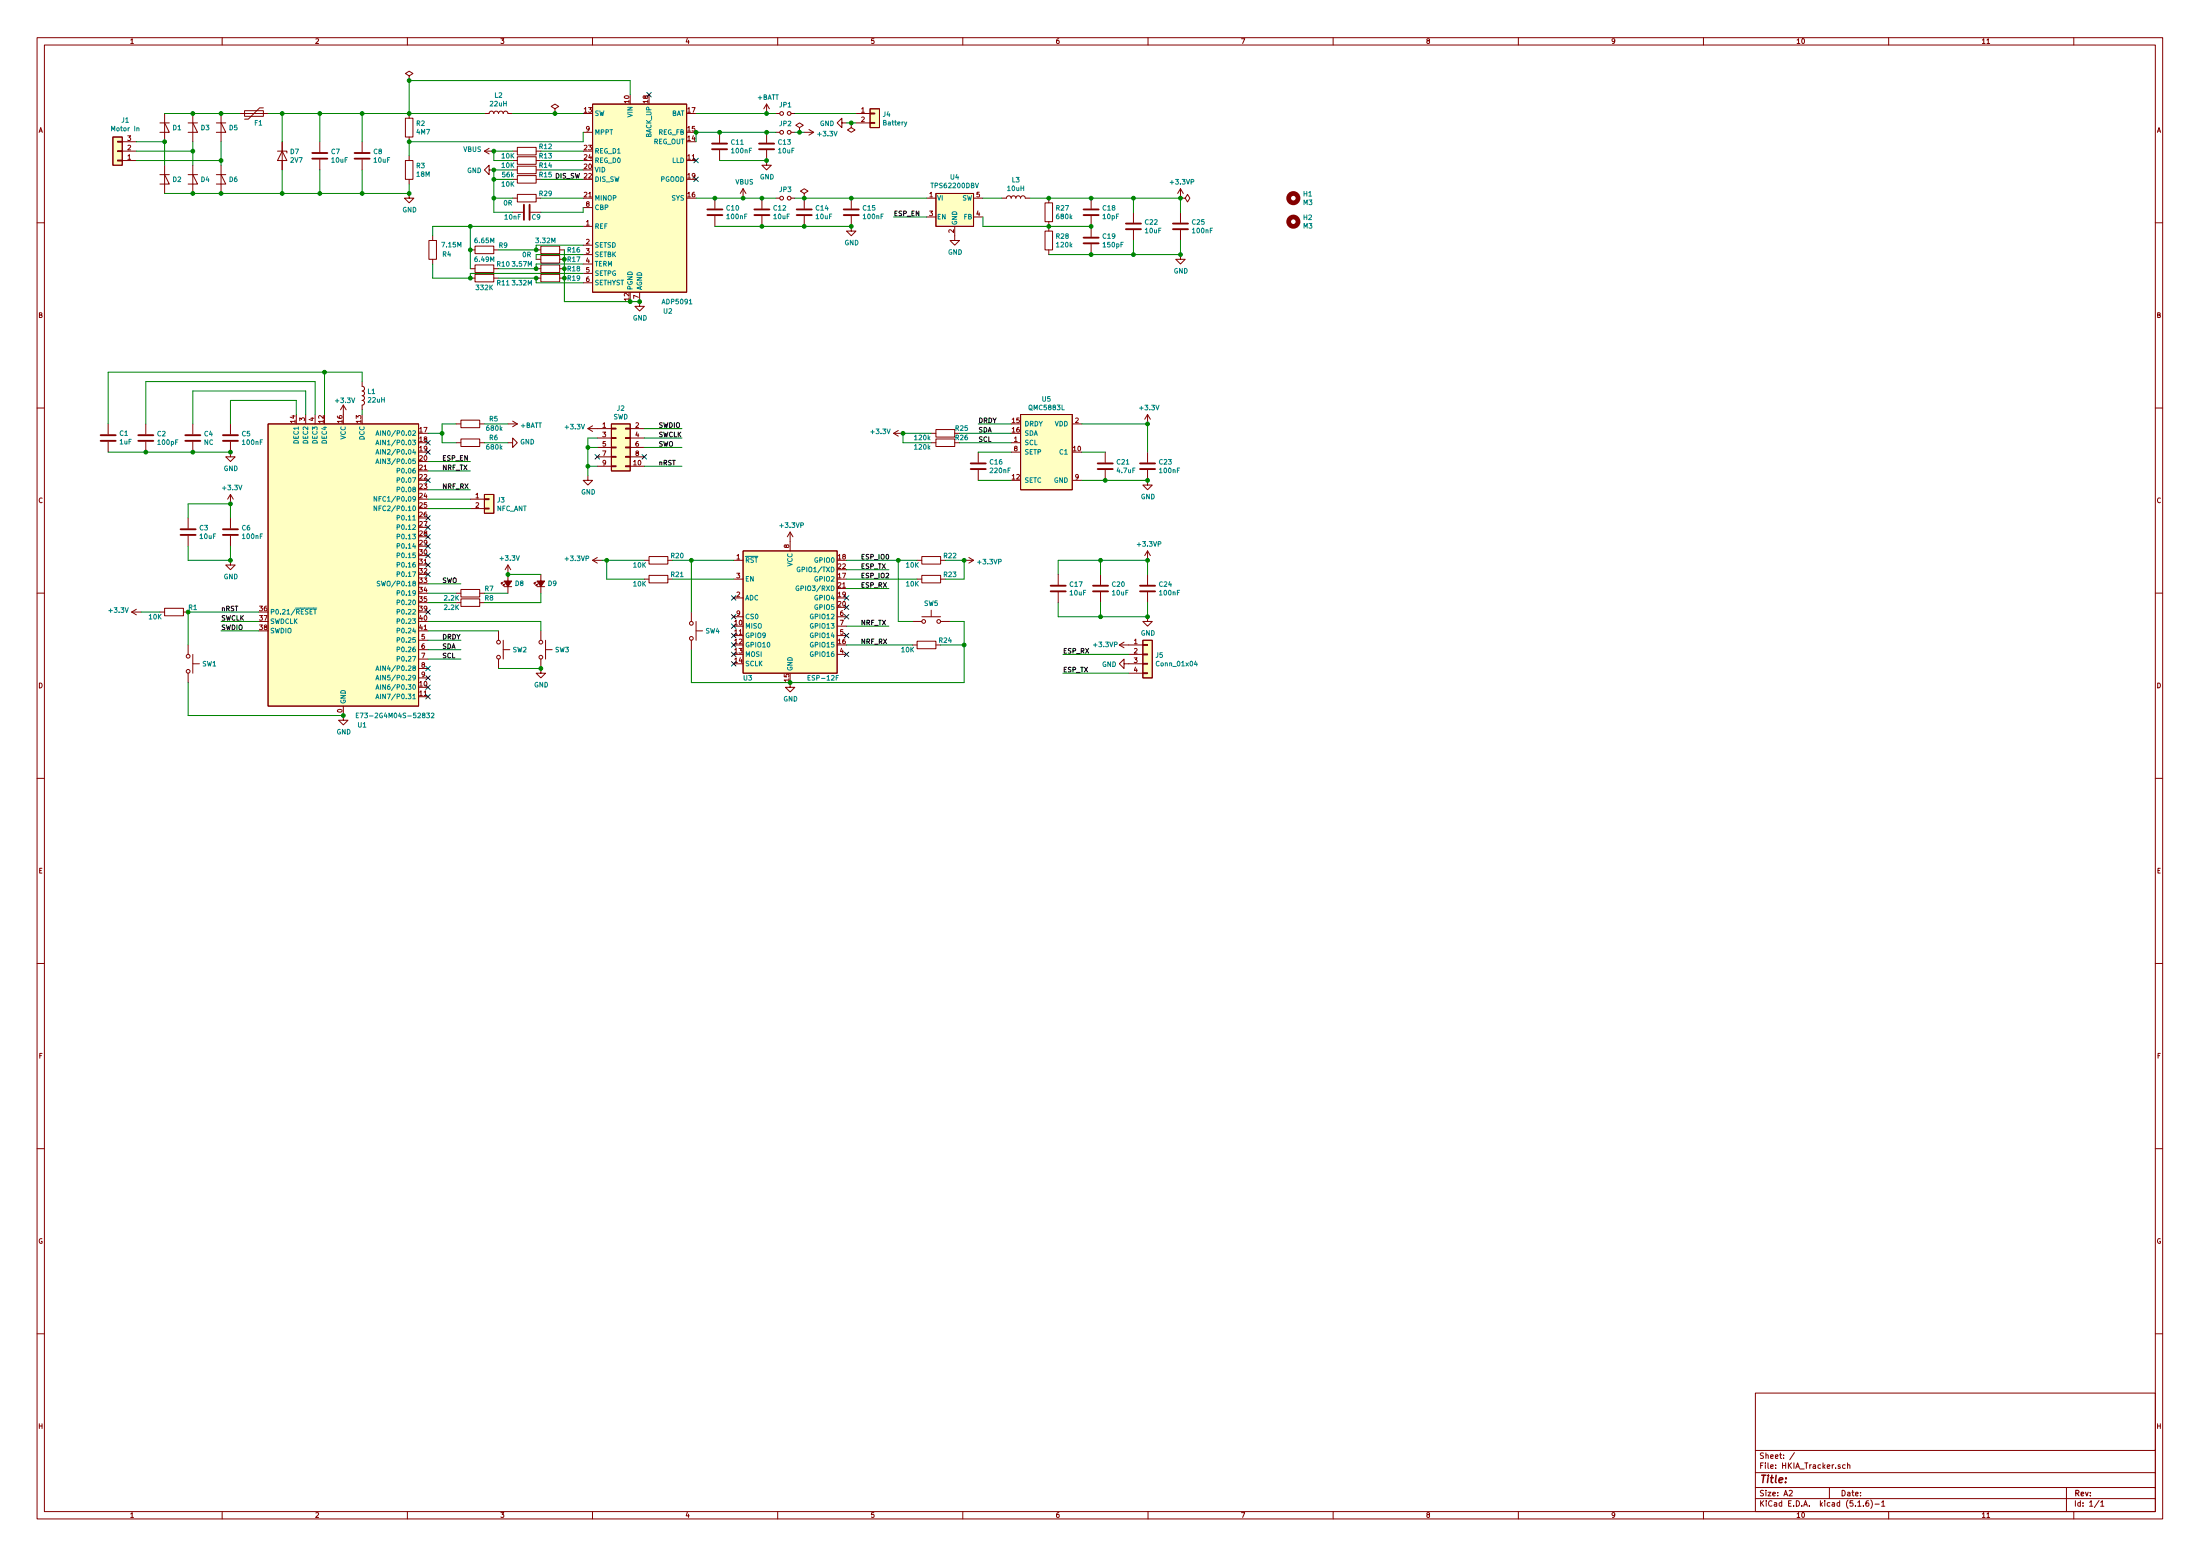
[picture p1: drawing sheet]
<svg xmlns="http://www.w3.org/2000/svg" width="594mm" height="420mm" viewBox="0 0 594 420" stroke-linecap="round" stroke-linejoin="round" font-family="sans-serif">
<g fill="none" stroke="#840000" stroke-width=".27">
<path d="M10 10.2h574v400h-574zM12 12.2h570v396h-570zM60 10.2v2M110 10.2v2M160 10.2v2M210 10.2v2M260 10.2v2M310 10.2v2M360 10.2v2M410 10.2v2M460 10.2v2M510 10.2v2"/>
<path d="M536.5 11.8h.8M560 10.2v2M30.5 37h2.5v7.6h-2.5zM31.7 38.1h1.3v.3h-1.3zM33 38.3h3.8M43.2 33.2h2.5M44.4 33.2l1.3 2.5h-2.5M44.4 30.6v7.7M50.8 33.2h2.5M52.1 33.2l1.2 2.5h-2.5M52.1 30.6v7.7M58.4 33.2h2.6"/>
<path d="M59.7 33.2l1.3 2.5h-2.6M59.7 30.6v7.7M64.8 30.6h7.6M66 29.9h5.1v1.5h-5.1zM71.1 29.1h-1l-3 3.1h-1.1M76.2 38.3v7.6M86.4 38.3v2.8M97.8 38.3v2.8M109.5 31.9h2v5.1h-2zM110.5 20.5l1-.6-1-.7-1 .7 1 .6v1.3M110.5 21.8h.1M110.5 30.6v1.3"/>
<path d="M110.5 37v1.3M130.8 30.6h1.3l.2-.4 .3-.2 .6 .2 .1 .4 .2-.4 .4-.2 .5 .2 .2 .4 .2-.4 .4-.2 .5 .2 .2 .4 .2-.4 .3-.2 .6 .2 .2 .4h1.2M139.7 39.8h5.1v2h-5.1zM149.9 29.4l1-.7-1-.6-1.1 .6 1.1 .7v1.2M149.9 30.6h.1M157.5 35.7h2.5M160 28.1h25.4v50.8h-25.4zM194.3 35.7v2.8M207 28.1v2.5M207 35.7v2.8M207 28.1l-.8 1.3M207 28.1l.8 1.3"/>
<path d="M209.5 30.6h1.1M209.5 35.7h1.1M213.6 30.6h1M213.6 35.7h1M215.9 34.5l1-.7-1-.6-1 .6 1 .7v1.2M215.9 35.7h.1M217.2 35.7h2.5M218.4 35l1.3 .7M219.7 35.7l-1.3 .8M227.3 33.2v-1.3l-1.2 1.3 1.2 1.3v-1.3h1.3M229.9 33.2v1.3l1 .6-1 .6-1-.6 1-.6M229.9 33.2h.1"/>
<path d="M231.1 30.6h3.8M231.1 33.2h3.8M234.9 29.4h2.6v5.1h-2.6zM234.9 33.1h1.3v.2h-1.3zM234.9 30.5h1.3v.3h-1.3zM31.7 43.2h1.3v.3h-1.3zM31.7 40.7h1.3v.2h-1.3zM33 40.8h3.8M33 43.3h3.8M43.2 47.2h2.5M44.4 47.2l1.3 2.5h-2.5M44.4 44.6v7.6"/>
<path d="M50.8 47.2h2.5M52.1 47.2l1.2 2.5h-2.5M52.1 44.6v7.6M58.4 47.2h2.6M59.7 47.2l1.3 2.5h-2.6M59.7 44.6v7.6M74.9 40.8h2.6v.5M76.2 40.8l1.3 2.5h-2.6zM86.4 43.1v2.8M97.8 43.1v2.8M109.5 43.3h2v5.1h-2zM110.5 52.2v1.3h1.3l-1.3 1.3-1.3-1.3h1.3"/>
<path d="M110.5 42.1v1.2M110.5 48.4v1.3M130.8 40.8l1.3 .8M130.8 40.8h2.5M132.1 45.9v-1.3l-1.3 1.3 1.3 1.3v-1.3h1.2M132.1 40l-1.3 .8M138.4 53.5h1.3M138.4 40.8h1.3M138.4 43.3h1.3M138.4 45.9h1.3M138.4 48.4h1.3M138.4 57.3h2.8"/>
<path d="M139.7 52.5h5.1v2h-5.1zM139.7 42.3h5.1v2.1h-5.1zM139.7 44.9h5.1v2h-5.1zM139.7 47.4h5.1v2h-5.1zM143.3 57.3h2.7M144.8 53.5h1.2M144.8 40.8h1.2M144.8 43.3h1.2M144.8 45.9h1.2M144.8 48.4h1.2M157.5 56h2.5M193 53.5v2.8"/>
<path d="M193 58.3v2.8M194.3 40.6v2.7M200.7 51l-.8 1.2M200.7 51v2.5M200.7 51l.7 1.2M205.7 53.5v2.8M205.7 58.3v2.8M207 40.6v4h1.3l-1.3 1.3-1.3-1.3h1.3M209.5 53.5h1.1M213.6 53.5h1M217.2 52.2l1-.6-1-.6-1 .6 1 .6v1.3M217.2 53.5h.1"/>
<path d="M217.2 53.5v2.8M217.2 58.3v2.8M229.9 58.3v4.1h1.2l-1.2 1.3-1.3-1.3h1.3M229.9 53.5v2.8M250.2 53.5h2.5M250.2 58.6h2.5M252.7 52.2h10.2v8.9h-10.2zM262.9 53.5h2.5M262.9 58.6h2.5M270.5 53.5h1.3l.2-.4 .3-.2 .6 .2 .1 .4 .2-.4 .4-.2 .5 .2 .2 .4 .2-.4 .4-.2 .5 .2 .2 .4 .2-.4 .3-.2 .6 .2 .2 .4h1.2M282.2 54.8h2v5.1h-2zM283.2 53.5v1.3"/>
<path d="M283.2 59.9v2.5M294.6 53.5v2.8M294.6 58.3v5.6M306.1 57.3v2.8M318.8 53.5h1.2l.7-1 .6 1-.6 1-.7-1M318.8 53.5h.1M318.8 51v2.5M318.8 57.3v2.8M318.8 51l-.8 1.2M318.8 51l.7 1.2M10 60.2h2M115.8 64.9h2.1v5.1h-2.1z"/>
<path d="M116.8 63.7v1.2M116.8 70v1.3M127 72.6h1.3M127 75.1h1.3M127 67.5h1.3M128.3 71.5h5v2.1h-5zM128.3 74.1h5v2h-5zM128.3 66.5h5v2h-5zM133.3 72.6h1.3M133.3 75.1h1.3M133.3 67.5h1.3M144.8 72.6h1.2"/>
<path d="M144.8 75.1h1.2M144.8 67.5h1.2M144.8 70h1.2M146 66.5h5.1v2h-5.1zM146 74.1h5.1v2h-5.1zM146 71.5h5.1v2.1h-5.1zM146 69h5.1v2h-5.1zM151.1 72.6h1.3M151.1 75.1h1.3M151.1 67.5h1.3M151.1 70h1.3M157.5 61.1h2.5"/>
<path d="M157.5 66.2h2.5M157.5 68.7h2.5M157.5 71.3h2.5M157.5 73.8h2.5M157.5 76.4h2.5M172.7 78.9v3.8h1.3l-1.3 1.3-1.3-1.3h1.3M257.8 61.1v3.8h1.3l-1.3 1.3-1.3-1.3h1.3M282.2 62.4h2v5.1h-2zM283.2 67.5v1.2M294.6 66v2.7M306.1 62.1v2.8M318.8 68.7v1.3h1.2l-1.2 1.3-1.3-1.3h1.3"/>
<path d="M318.8 62.1v2.8M582 60.2h2M10 110.2h2M29.2 114.5v2.8M29.2 119.3v2.8M39.4 114.5v2.8M39.4 119.3v2.8M52.1 114.5v2.8M52.1 119.3v2.8M62.2 119.3v4.1h1.3l-1.3 1.2-1.2-1.2h1.2M62.2 114.5v2.8M72.4 114.5h40.6v76.2h-40.6z"/>
<path d="M82.5 111.9v2.6M85.1 111.9v2.6M92.7 109.4l-.8 1.3M92.7 109.4v2.5M92.7 109.4l.8 1.3M97.8 103v1.3l.4 .2 .2 .3-.2 .6-.4 .2 .4 .2 .2 .3-.2 .6-.4 .1 .4 .2 .2 .4-.2 .5-.4 .2 .4 .2 .2 .4-.2 .5-.4 .2v1.3M123.2 119.5h1.3M123.2 114.5h1.3M124.5 113.5h5v2h-5zM124.5 118.5h5v2.1h-5zM129.5 119.5h1.3M129.5 114.5h1.3"/>
<path d="M137.2 119.5h1.2v-1.2l1.3 1.2-1.3 1.3v-1.3M137.2 114.5h2.5M138.4 113.7l1.3 .8M139.7 114.5l-1.3 .7M158.7 115.7h6.4M158.7 115.7l1.3 .8M160 115l-1.3 .7M161.3 118.3h3.8M165.1 114.5h5.1v12.7h-5.1zM165.1 118.2h1.3v.2h-1.3zM165.1 115.6h1.3v.3h-1.3zM168.9 118.2h1.3v.2h-1.3z"/>
<path d="M168.9 115.6h1.3v.3h-1.3zM170.2 115.7h3.8M170.2 118.3h3.8M241.3 117h2.5M241.3 117l1.3 .8M242.6 116.2l-1.3 .8M251.5 119.5h1.2M251.5 117h1.2M252.7 118.5h5.1v2.1h-5.1zM252.7 116h5.1v2h-5.1zM257.8 119.5h1.3M273 119.5h2.6"/>
<path d="M275.6 111.9h14v20.3h-14zM289.6 114.5h2.5M309.9 111.9v2.6M309.9 111.9l-.8 1.3M309.9 111.9l.7 1.3M582 110.2h2M50.8 139.9v2.8M62.2 133.5l-.7 1.3M62.2 133.5v2.6M62.2 139.9v2.8M62.2 133.5l.8 1.3M127 134.8h3.8"/>
<path d="M127 137.3h3.8M130.8 133.5h2.5v5.1h-2.5zM130.8 137.2h1.3v.3h-1.3zM130.8 134.7h1.3v.2h-1.3zM158.7 128.4v1.3h1.3l-1.3 1.3-1.2-1.3h1.2M161.3 125.9h3.8M161.3 120.8h3.8M161.3 123.4h3.8M165.1 125.8h1.3v.2h-1.3zM165.1 123.2h1.3v.3h-1.3zM165.1 120.7h1.3v.2h-1.3zM168.9 125.8h1.3v.2h-1.3z"/>
<path d="M168.9 123.2h1.3v.3h-1.3zM168.9 120.7h1.3v.2h-1.3zM170.2 125.9h3.8M170.2 120.8h3.8M170.2 123.4h3.8M264.2 122.1v2.8M264.2 126.9v2.8M273 122.1h2.6M289.6 129.7h2.5M298.4 122.1v2.8M298.4 126.9v2.8M309.9 126.9v4.1h1.2l-1.2 1.2-1.3-1.2h1.3"/>
<path d="M309.9 122.1v2.8M50.8 144.7v2.8M62.2 151.3v1.3h1.3l-1.3 1.2-1.2-1.2h1.2M62.2 144.7v2.8M124.5 159.2h5v2h-5zM135.9 157.1l-.5 .5v-.2v.2h.2M136.1 158.4h2.1M136.4 157.6l-.5 .6v-.3v.3h.2M137.2 152.6v7.6M137.2 152.6l-.8 1.2M137.2 152.6l.7 1.2M144.8 157.1l-.5 .5v-.2v.2h.2"/>
<path d="M145 158.4h2.1M145.3 157.6l-.5 .6v-.3v.3h.2M146 155.1v5.1M160 151.3h2.6M160 151.3l1.3 .8M161.3 150.5l-1.3 .8M174 151.3h1.3M174 156.4h1.3M175.3 150.3h5v2h-5zM175.3 155.4h5v2h-5zM180.3 151.3h1.3M180.3 156.4h1.3"/>
<path d="M198.1 151.3h2.6M198.1 156.4h2.6M200.7 148.8h25.4v33h-25.4zM213.4 143.7v5.1M213.4 143.7l-.8 1.2M213.4 143.7l.7 1.2M247.6 151.3h1.3M247.6 156.4h1.3M248.9 150.3h5.1v2h-5.1zM248.9 155.4h5.1v2h-5.1zM254 151.3h1.3M254 156.4h1.3"/>
<path d="M260.3 151.3h2.6M261.6 150.5l1.3 .8M262.9 151.3l-1.3 .8M285.7 155.1v2.8M285.7 159.9v2.8M297.2 155.1v2.8M297.2 159.9v2.8M309.9 148.8l-.8 1.2M309.9 148.8v2.5M309.9 155.1v2.8M309.9 159.9v2.8M309.9 148.8l.7 1.2"/>
<path d="M10 160.2h2M35.6 165.3h2.5M35.6 165.3l1.2 .7M36.8 164.5l-1.2 .8M43.2 165.3h1.2M44.4 164.3h5.1v2h-5.1zM49.5 165.3h1.3M50.8 174.2v2.5M52.1 176.7v5.1M52.1 179.2h1.7M113 172.9h2.6M113 175.4h2.6"/>
<path d="M113 178h2.6M123.2 162.7h1.3M123.2 160.2h1.3M124.5 161.7h5v2h-5zM129.5 162.7h1.3M129.5 160.2h1.3M134.6 170.3v2.6M134.6 178v2.5M135.9 175.4h1.8M135.9 172.9v5.1M146 178v3.8h1.3l-1.3 1.2-1.2-1.2h1.2M146 170.3v2.6"/>
<path d="M147.3 175.4h1.8M147.3 172.9v5.1M186.7 165.3v2.5M186.7 172.9v2.5M188 170.3h1.7M188 167.8v5.1M198.1 161.5h2.6M198.1 166.5h2.6M226.1 176.7h2.5M226.1 171.6h2.5M226.1 166.5h2.5M226.1 169.1h2.5"/>
<path d="M246.4 174.2h1.2M246.4 167.8h2.5M247.6 173.1h5.1v2.1h-5.1zM248.9 166.5h5.1M251.5 164.8v1.7M252.7 174.2h1.3M254 167.8h2.5M302.3 174.2h6.3M302.3 174.2l1.2 .7M303.5 179.2v-1.2l-1.2 1.2 1.2 1.3v-1.3h5.1M303.5 173.4l-1.2 .8M304.8 176.7h3.8"/>
<path d="M308.6 172.9h2.5v10.1h-2.5zM308.6 179.1h1.3v.3h-1.3zM308.6 174h1.3v.3h-1.3zM308.6 176.6h1.3v.2h-1.3zM309.9 166.5v1.3h1.2l-1.2 1.3-1.3-1.3h1.3M582 160.2h2M50.8 181.8v2.5M92.7 190.7v3.8h1.3l-1.3 1.2-1.3-1.2h1.3M113 180.5h2.6M113 183h2.6M213.4 184.3v1.3h1.2l-1.2 1.3-1.3-1.3h1.3M304.8 181.8h3.8"/>
<path d="M308.6 181.7h1.3v.2h-1.3zM10 210.2h2M582 210.2h2M10 260.2h2M582 260.2h2M10 310.2h2M582 310.2h2M10 360.2h2M474 376.2h108v32h-108zM582 360.2h2M474 397.7h108M474 391.7h108"/>
<path d="M484.6 392.2l-1.3 2M498.3 395.6l-.5-.1-.2 .3v.6h.7M498.9 395.6h.6v.9M498.9 395v1.5M60 408.2v2M110 408.2v2M160 408.2v2M210 408.2v2M260 408.2v2M310 408.2v2M360 408.2v2M410 408.2v2"/>
<path d="M460 408.2v2M474 404.7h108M474 401.7h108M483.1 402.6l.6-.2 .3 .5-.9 1h.9M494 401.7v3M501.7 406.7h.8M503.2 406.6v.1M504.5 405.2l-.4 .1-.2 .3-.1 .8 .3 .3 .5-.1-.1-.7-.4-.1-.3 .3M505.2 405a1.71 1.71 0 0 1 0 2.3M506.3 406.2h1.2M508.1 405.7l.4-.5v1.5M508.1 406.7h.9"/>
<path d="M510 408.2v2M536.5 409.7h.8M558 401.7v6.5M560 408.2v2M566.8 405.1l-1.2 2M567.3 405.7l.4-.5v1.5M567.3 406.7h.8"/>
<circle cx="211.1" cy="35.7" r=".51"/>
<circle cx="211.1" cy="30.6" r=".51"/>
<circle cx="213.1" cy="30.6" r=".51"/>
<circle cx="213.1" cy="35.7" r=".51"/>
<circle cx="211.1" cy="53.5" r=".51"/>
<circle cx="213.1" cy="53.5" r=".51"/>
<circle cx="50.8" cy="177.2" r=".51"/>
<circle cx="134.6" cy="173.4" r=".51"/>
<circle cx="134.6" cy="177.5" r=".51"/>
<circle cx="146.1" cy="177.5" r=".51"/>
<circle cx="146.1" cy="173.4" r=".51"/>
<circle cx="186.7" cy="168.3" r=".51"/>
<circle cx="186.7" cy="172.4" r=".51"/>
<circle cx="249.4" cy="167.8" r=".51"/>
<circle cx="253.5" cy="167.8" r=".51"/>
<circle cx="50.8" cy="181.3" r=".51"/>
</g>
<g fill="none" stroke="#840000" stroke-width=".51">
<path d="M192.3 38.8h4M205 38.8h4M84.3 42.8h4.1M84.3 41.3h4.1M95.8 42.8h4M95.8 41.3h4M141.5 55.3v4.1M143 55.3v4.1M191 58.1h4.1M191 56.6h4.1M192.3 40.3h4M203.7 58.1h4.1"/>
<path d="M203.7 56.6h4.1M205 40.3h4M215.1 58.1h4.1M215.1 56.6h4.1M227.8 58.1h4.1M227.8 56.6h4.1M292.6 58.1h4.1M292.6 56.6h4.1M292.6 65.7h4.1M292.6 64.2h4.1M304 61.9h4.1M304 60.4h4.1"/>
<path d="M316.7 61.9h4.1M316.7 60.4h4.1M27.2 119h4M27.2 117.5h4M37.3 119h4.1M37.3 117.5h4.1M50 119h4.1M50 117.5h4.1M60.2 119h4.1M60.2 117.5h4.1M262.1 126.7h4.1M262.1 125.1h4.1"/>
<path d="M296.4 126.7h4.1M296.4 125.1h4.1M307.8 126.7h4.1M307.8 125.1h4.1M48.8 144.4h4M48.8 142.9h4M60.2 144.4h4.1M60.2 142.9h4.1M283.7 159.7h4.1M283.7 158.2h4.1M295.1 159.7h4.1M295.1 158.2h4.1"/>
<path d="M307.8 159.7h4.1M307.8 158.2h4.1"/>
</g>
<g fill="#ffffc2" stroke="#ffffc2" stroke-width=".27">
<path d="M165.1 114.5h5.1v12.7h-5.1z"/>
<path d="M200.7 148.8h25.4v33h-25.4z"/>
<path d="M308.6 172.9h2.5v10.1h-2.5z"/>
<path d="M234.9 29.4h2.6v5.1h-2.6z"/>
<path d="M252.7 52.2h10.2v8.9h-10.2z"/>
<path d="M72.4 114.5h40.6v76.2h-40.6z"/>
<path d="M275.6 111.9h14v20.3h-14z"/>
<path d="M130.8 133.5h2.5v5.1h-2.5z"/>
<path d="M30.5 37h2.5v7.6h-2.5z"/>
<path d="M160 28.1h25.4v50.8h-25.4z"/>
</g>
<g fill="none" stroke="#008484" stroke-width=".27">
<path d="M37 34.6h.4l.1 .7M244.9 32.9l-.7 1.3M101.5 117.6l.4-1.3 .4 1.3M101.6 117.2h.6M101.6 119.8h.6M102.8 116.3v1.3M102.8 118.8v1.3M101.5 120.1l.4-1.3 .4 1.3M101.5 122.6l.4-1.2 .4 1.2M101.5 125.2l.4-1.3 .4 1.3M101.6 122.3h.6M101.6 124.8h.6"/>
<path d="M101.7 134.1v1.2l-.7-1.2v1.2M101.7 136.6v1.3l-.7-1.3v1.3M102.8 121.4v1.2M102.8 123.9v1.3M107.2 127.1h.6l.1-.5-.7-.1v1.2M107.2 129.7l.6-.1 .1-.5-.7-.1v1.3M107.2 132.2l.6-.1 .1-.4-.7-.2v1.3M107.2 139.8h.6l.1-.5-.7-.1v1.2M102.6 157l-.7 .1a.54 .54 0 0 0 .6 .6v.5h-.6M107.2 142.4l.6-.1 .1-.5-.7-.1v1.3M107.2 144.9l.6-.1 .1-.4-.7-.2v1.3M107.2 147.4h.6l.1-.5-.7-.1v1.2"/>
<path d="M107.2 150l.6-.1 .1-.5-.7-.1v1.3M107.2 152.5h.6l.1-.5-.7-.1v1.2M107.2 155.1l.6-.1 .1-.5-.7-.1v1.3M215.7 158.3a.57 .57 0 0 0-.8 .6 .57 .57 0 0 0 .8 .5v-.5h-.2M216 153.2a.57 .57 0 0 0-.8 .6 .57 .57 0 0 0 .8 .5v-.4h-.2M83.4 164.2h2.1M84.7 164.6h.7M85.1 164.6v1.2M102.8 179.8v1.3M107.2 160.1h.6l.1-.5-.7-.1v1.2M107.2 162.7l.6-.1 .1-.5-.7-.1v1.3M107.2 165.2h.6l.1-.5-.7-.1v1.2"/>
<path d="M107.2 167.8l.6-.1 .1-.5-.7-.1v1.3M107.2 170.3l.6-.1 .1-.4-.7-.2v1.3M107.2 172.8h.6l.1-.5-.7-.1v1.2M107.2 175.4l.6-.1 .1-.5-.7-.1v1.3M107.2 177.9h.6l.1-.5-.7-.1v1.2M322.9 178.5l-.3 .9h.7M323.2 179v.8M96.2 193.2h.4M96.8 192.5h-.6v1.3h.6M97.2 192.5h.9l-.6 1.3M101.5 186.1l.4-1.2 .4 1.2M101.5 188.7l.4-1.3 .4 1.3"/>
<path d="M101.5 181.1l.4-1.3 .4 1.3M101.5 183.6l.4-1.3 .4 1.3M101.6 185.8h.6M101.6 188.3h.6M101.6 180.7h.6M101.6 183.3h.6M102.8 182.3v1.3M102.8 184.9v1.2M102.8 187.4v1.3M115.2 192.5h.8l-.4 .5 .3 .2v.5h-.7M116.5 192.7l.4-.2 .3 .4-.8 .9h.8M218.2 183h.4"/>
<path d="M218.8 182.4h-.6v1.3h.6M226.4 182.4h-.6v1.3"/>
</g>
<g fill="none" stroke="#840000" stroke-width="1.3">
<circle cx="349.3" cy="53.5" r="1.27"/>
<circle cx="349.3" cy="59.9" r="1.27"/>
</g>
<g fill="#840000" stroke="#840000" stroke-width=".27">
<path d="M136.1 156.9h2.1l-1 1.5z"/>
<path d="M145 156.9h2.1l-1.1 1.5z"/>
</g>
<g fill="none" stroke="#008400" stroke-width=".27">
<path d="M36.8 38.3h7.6v6.3M44.4 30.6h20.4M52.1 38.3v6.3M59.7 38.3v6.3M72.4 30.6h58.4M76.2 30.6v7.7M86.4 30.6v7.7M97.8 30.6v7.7M138.4 30.6h19.1M157.5 35.7v2.6h-47v3.8M170.2 25.6v-3.8h-59.7v8.8M188 30.6h21.5"/>
<path d="M209.5 35.7h-21.5v2.6M214.6 30.6h16.5M214.6 35.7h2.6M228.6 33.2h2.5M36.8 43.3h22.9M36.8 40.8h15.3M76.2 45.9v6.3M86.4 45.9v6.3M97.8 45.9v6.3M110.5 49.7v2.5h-66.1M133.3 48.4h5.1M133.3 53.5h5.1"/>
<path d="M138.4 40.8h-5.1v2.5h5.1M138.4 45.9h-5.1v11.4h5.1M146 43.3h11.5M146 45.9h11.5M146 48.4h11.5M146 40.8h11.5M146 53.5h11.5M157.5 56v1.3h-11.5M188 53.5h21.5M194.3 43.3h12.7M214.6 53.5h35.6M241.3 58.6h8.9"/>
<path d="M265.4 53.5h5.1M265.4 58.6v2.5h29.2M278.1 53.5h40.7v3.8M306.1 53.5v3.8M116.8 71.3v3.8h10.2v-1.3h30.5M127 61.1v11.5M134.6 75.1h10.2v1.3h12.7M152.4 67.5v13.9h20.3M157.5 68.7h-12.7v1.3M157.5 61.1h-40.7v2.6M157.5 71.3h-12.7v1.3h-10.2M157.5 66.2h-12.7v1.3h-10.2"/>
<path d="M193 61.1h36.9M306.1 64.9v3.8M318.8 64.9v3.8h-35.6M80 111.9v-3.8h-17.8v6.4M82.5 111.9v-6.3h-30.4v8.9M85.1 111.9v-8.9h-45.7v11.5M87.6 100.5v11.4M97.8 103v-2.5h-68.6v14M97.8 110.7v1.2M115.6 117h3.8M123.2 114.5h-3.8v5h3.8M130.8 114.5h6.4"/>
<path d="M130.8 119.5h6.4M161.3 118.3h-2.6v10.1M174 115.7h10.1M174 118.3h10.1M251.5 117h-7.7v2.5h7.7M259.1 117h13.9M259.1 119.5h13.9M264.2 114.5h8.8M292.1 114.5h17.8v7.6M29.2 122.1h33M50.8 139.9v-3.8h11.4v3.8M115.6 132.2h11.4"/>
<path d="M115.6 127.2h11.4M115.6 137.3h11.4M115.6 134.8h11.4M115.6 124.6h11.4M158.7 120.8h2.6M158.7 125.9h2.6M174 120.8h10.1M174 125.9h10.1M264.2 129.7h8.8M264.2 122.1h8.8M292.1 129.7h17.8M292.1 122.1h6.3"/>
<path d="M50.8 147.5v3.8h11.4v-3.8M115.6 157.6h8.9M137.2 155.1h8.8M162.6 151.3h11.4M163.8 151.3v5.1h10.2M181.6 151.3h16.5M181.6 156.4h16.5M186.7 151.3v14M228.6 151.3h19M228.6 156.4h19M228.6 158.9h11.4M228.6 153.8h11.4"/>
<path d="M242.6 151.3v16.5h3.8M255.3 151.3h5v5.1h-5M285.7 155.1v-3.8h24.2v3.8M297.2 151.3v3.8M38.1 165.3h5.1M59.7 167.8h10.1M59.7 170.3h10.1M69.8 165.3h-19v8.9M115.6 167.8h30.4v2.5M115.6 172.9h8.9M115.6 160.2h7.6M115.6 162.7h7.6"/>
<path d="M115.6 178h8.9M115.6 175.4h8.9M115.6 170.3h19M130.8 160.2h6.4M146 160.2v2.5h-15.2M228.6 174.2h17.8M228.6 169.1h11.4M254 174.2h6.3M256.5 167.8h3.8v16.5h-73.6v-8.9M285.7 162.7v3.8h24.2v-3.8M287 176.7h17.8M297.2 162.7v3.8"/>
<path d="M50.8 184.3v8.9h41.9M134.6 180.5h11.4M287 181.8h17.8"/>
</g>
<g fill="#008400" stroke="#008400" stroke-width=".27">
<circle cx="59.7" cy="43.3" r=".51"/>
<circle cx="200.7" cy="53.5" r=".51"/>
<circle cx="207" cy="35.7" r=".51"/>
<circle cx="283.2" cy="53.5" r=".51"/>
<circle cx="92.7" cy="193.2" r=".51"/>
<circle cx="110.5" cy="52.2" r=".51"/>
<circle cx="59.7" cy="30.6" r=".51"/>
<circle cx="133.3" cy="53.5" r=".51"/>
<circle cx="294.6" cy="61.1" r=".51"/>
<circle cx="62.2" cy="151.3" r=".51"/>
<circle cx="294.6" cy="68.7" r=".51"/>
<circle cx="149.9" cy="30.6" r=".51"/>
<circle cx="297.2" cy="166.5" r=".51"/>
<circle cx="193" cy="53.5" r=".51"/>
<circle cx="133.3" cy="40.8" r=".51"/>
<circle cx="294.6" cy="53.5" r=".51"/>
<circle cx="110.5" cy="21.8" r=".51"/>
<circle cx="205.7" cy="61.1" r=".51"/>
<circle cx="119.4" cy="117" r=".51"/>
<circle cx="229.9" cy="33.2" r=".51"/>
<circle cx="86.4" cy="30.6" r=".51"/>
<circle cx="52.1" cy="52.2" r=".51"/>
<circle cx="59.7" cy="52.2" r=".51"/>
<circle cx="170.2" cy="81.4" r=".51"/>
<circle cx="158.7" cy="125.9" r=".51"/>
<circle cx="186.7" cy="151.3" r=".51"/>
<circle cx="158.7" cy="120.8" r=".51"/>
<circle cx="260.3" cy="151.3" r=".51"/>
<circle cx="52.1" cy="122.1" r=".51"/>
<circle cx="127" cy="67.5" r=".51"/>
<circle cx="62.2" cy="122.1" r=".51"/>
<circle cx="260.3" cy="174.2" r=".51"/>
<circle cx="127" cy="61.1" r=".51"/>
<circle cx="242.6" cy="151.3" r=".51"/>
<circle cx="127" cy="75.1" r=".51"/>
<circle cx="163.8" cy="151.3" r=".51"/>
<circle cx="87.6" cy="100.5" r=".51"/>
<circle cx="86.4" cy="52.2" r=".51"/>
<circle cx="215.9" cy="35.7" r=".51"/>
<circle cx="76.2" cy="52.2" r=".51"/>
<circle cx="144.8" cy="67.5" r=".51"/>
<circle cx="44.4" cy="38.3" r=".51"/>
<circle cx="207" cy="30.6" r=".51"/>
<circle cx="62.2" cy="136.1" r=".51"/>
<circle cx="217.2" cy="53.5" r=".51"/>
<circle cx="52.1" cy="40.8" r=".51"/>
<circle cx="205.7" cy="53.5" r=".51"/>
<circle cx="144.8" cy="72.6" r=".51"/>
<circle cx="50.8" cy="165.3" r=".51"/>
<circle cx="309.9" cy="151.3" r=".51"/>
<circle cx="76.2" cy="30.6" r=".51"/>
<circle cx="152.4" cy="75.1" r=".51"/>
<circle cx="318.8" cy="68.7" r=".51"/>
<circle cx="133.3" cy="48.4" r=".51"/>
<circle cx="146.1" cy="180.5" r=".51"/>
<circle cx="188" cy="35.7" r=".51"/>
<circle cx="194.3" cy="35.7" r=".51"/>
<circle cx="152.4" cy="70" r=".51"/>
<circle cx="298.4" cy="129.7" r=".51"/>
<circle cx="39.4" cy="122.1" r=".51"/>
<circle cx="283.2" cy="61.1" r=".51"/>
<circle cx="306.1" cy="53.5" r=".51"/>
<circle cx="309.9" cy="114.5" r=".51"/>
<circle cx="207" cy="43.3" r=".51"/>
<circle cx="152.4" cy="72.6" r=".51"/>
<circle cx="229.9" cy="53.5" r=".51"/>
<circle cx="133.3" cy="45.9" r=".51"/>
<circle cx="243.8" cy="117" r=".51"/>
<circle cx="97.8" cy="52.2" r=".51"/>
<circle cx="309.9" cy="129.7" r=".51"/>
<circle cx="52.1" cy="30.6" r=".51"/>
<circle cx="137.2" cy="155.1" r=".51"/>
<circle cx="172.7" cy="81.4" r=".51"/>
<circle cx="229.9" cy="61.1" r=".51"/>
<circle cx="217.2" cy="61.1" r=".51"/>
<circle cx="309.9" cy="166.5" r=".51"/>
<circle cx="318.8" cy="53.5" r=".51"/>
<circle cx="297.2" cy="151.3" r=".51"/>
<circle cx="97.8" cy="30.6" r=".51"/>
<circle cx="144.8" cy="75.1" r=".51"/>
<circle cx="110.5" cy="30.6" r=".51"/>
<circle cx="213.4" cy="184.3" r=".51"/>
<circle cx="306.1" cy="68.7" r=".51"/>
<circle cx="110.5" cy="38.3" r=".51"/>
</g>
<g fill="none" stroke="#000084" stroke-width=".27">
<path d="M174.7 25l1.2 1.2M175.9 25l-1.2 1.2M187.4 47.8l1.2 1.2M187.4 42.7l1.2 1.3M188.6 47.8l-1.2 1.2M188.6 42.7l-1.2 1.3M115 118.9l1.2 1.3M116.2 118.9l-1.2 1.3M115 139.3l1.2 1.2M115 129.1l1.2 1.2M115 121.5l1.2 1.2M116.2 139.3l-1.2 1.2"/>
<path d="M116.2 129.1l-1.2 1.2M116.2 121.5l-1.2 1.2M160.7 122.7l1.2 1.3M161.9 122.7l-1.2 1.3M173.4 122.7l1.2 1.3M174.6 122.7l-1.2 1.3M115 141.8l1.2 1.2M115 144.3l1.2 1.3M115 146.9l1.2 1.2M115 149.4l1.2 1.2M115 154.5l1.2 1.2M115 152l1.2 1.2"/>
<path d="M116.2 141.8l-1.2 1.2M116.2 144.3l-1.2 1.3M116.2 146.9l-1.2 1.2M116.2 149.4l-1.2 1.2M116.2 154.5l-1.2 1.2M116.2 152l-1.2 1.2M115 164.7l1.2 1.2M115 179.9l1.2 1.2M116.2 164.7l-1.2 1.2M116.2 179.9l-1.2 1.2M197.5 160.8l1.2 1.3M197.5 165.9l1.2 1.2"/>
<path d="M197.5 168.5l1.2 1.2M197.5 171l1.2 1.2M197.5 173.5l1.2 1.3M197.5 176.1l1.2 1.2M197.5 178.6l1.2 1.2M198.7 160.8l-1.2 1.3M198.7 165.9l-1.2 1.2M198.7 168.5l-1.2 1.2M198.7 171l-1.2 1.2M198.7 173.5l-1.2 1.3M198.7 176.1l-1.2 1.2M198.7 178.6l-1.2 1.2"/>
<path d="M228 176.1l1.2 1.2M228 160.8l1.2 1.3M228 163.4l1.2 1.2M228 165.9l1.2 1.2M228 171l1.2 1.2M229.2 176.1l-1.2 1.2M229.2 160.8l-1.2 1.3M229.2 163.4l-1.2 1.2M229.2 165.9l-1.2 1.2M229.2 171l-1.2 1.2M115 187.5l1.2 1.2M115 185l1.2 1.2"/>
<path d="M115 182.4l1.2 1.3M116.2 187.5l-1.2 1.2M116.2 185l-1.2 1.2M116.2 182.4l-1.2 1.3"/>
</g>
<text font-size="2.8" fill="#840000" x="475" y="400.4">Title:</text>
<g font-size="2.1" fill="#840000">
<text x="475" y="393.9">Sheet: /</text>
<text x="475" y="396.6">File: HKIA_Tracker.sch</text>
<text x="475" y="406.8">KiCad E.D.A. kicad (5.1.6)-1</text>
<text x="475" y="404">Size: A2</text>
<text x="497" y="404">Date:</text>
<text x="560" y="404">Rev:</text>
<text x="560" y="406.8">Id: 1/1</text>
</g>
<g font-size="1.8" fill="#840000">
<text x="35" y="11.8">1</text>
<text x="85" y="11.8">2</text>
<text x="135" y="11.8">3</text>
<text x="185" y="11.8">4</text>
<text x="235" y="11.8">5</text>
<text x="285" y="11.8">6</text>
<text x="335" y="11.8">7</text>
<text x="385" y="11.8">8</text>
<text x="435" y="11.8">9</text>
<text x="485" y="11.8">10</text>
<text x="535" y="11.8">11</text>
<text x="169.9" y="27.8" transform="rotate(-90 169.9 27.8)">10</text>
<text x="175" y="27.8" transform="rotate(-90 175 27.8)">18</text>
<text x="10.4" y="35.8">A</text>
<text x="157.8" y="30.4">13</text>
<text x="158.3" y="35.5">9</text>
<text x="185.7" y="35.5">15</text>
<text x="185.7" y="30.4">17</text>
<text x="232.6" y="30.4">1</text>
<text x="232.6" y="32.9">2</text>
<text x="582.4" y="35.8">A</text>
<text x="34.4" y="40.6">2</text>
<text x="34.4" y="38">3</text>
<text x="157.8" y="40.6">23</text>
<text x="185.7" y="38">14</text>
<text x="34.4" y="43.1">1</text>
<text x="157.8" y="45.6">20</text>
<text x="157.8" y="43.1">24</text>
<text x="185.7" y="43.1">11</text>
<text x="157.8" y="53.3">21</text>
<text x="185.7" y="53.3">16</text>
<text x="185.7" y="48.2">19</text>
<text x="251" y="53.3">1</text>
<text x="263.7" y="53.3">5</text>
<text x="158.3" y="55.8">8</text>
<text x="251" y="58.3">3</text>
<text x="263.7" y="58.3">4</text>
<text x="158.3" y="60.9">1</text>
<text x="158.3" y="66">2</text>
<text x="257.6" y="62.9" transform="rotate(-90 257.6 62.9)">2</text>
<text x="158.3" y="68.5">3</text>
<text x="158.3" y="71">4</text>
<text x="158.3" y="73.6">5</text>
<text x="158.3" y="76.1">6</text>
<text x="169.9" y="81.1" transform="rotate(-90 169.9 81.1)">12</text>
<text x="172.5" y="80.7" transform="rotate(-90 172.5 80.7)">7</text>
<text x="10.4" y="85.8">B</text>
<text x="582.4" y="85.8">B</text>
<text x="82.3" y="113.7" transform="rotate(-90 82.3 113.7)">3</text>
<text x="84.8" y="113.7" transform="rotate(-90 84.8 113.7)">4</text>
<text x="79.8" y="114.2" transform="rotate(-90 79.8 114.2)">14</text>
<text x="87.4" y="114.2" transform="rotate(-90 87.4 114.2)">12</text>
<text x="92.5" y="114.2" transform="rotate(-90 92.5 114.2)">16</text>
<text x="97.5" y="114.2" transform="rotate(-90 97.5 114.2)">13</text>
<text x="113.3" y="116.8">17</text>
<text x="113.3" y="119.3">18</text>
<text x="162.7" y="115.5">1</text>
<text x="162.7" y="118">3</text>
<text x="171.6" y="115.5">2</text>
<text x="171.6" y="118">4</text>
<text x="258.1" y="118.8">R26</text>
<text x="273.4" y="114.2">15</text>
<text x="273.4" y="116.8">16</text>
<text x="273.8" y="119.3">1</text>
<text x="290.3" y="114.2">2</text>
<text x="113.3" y="121.8">19</text>
<text x="113.3" y="124.4">20</text>
<text x="162.7" y="120.6">5</text>
<text x="162.7" y="123.1">7</text>
<text x="162.7" y="125.6">9</text>
<text x="171.1" y="125.6">10</text>
<text x="171.6" y="120.6">6</text>
<text x="171.6" y="123.1">8</text>
<text x="273.8" y="121.8">8</text>
<text x="289.9" y="121.8">10</text>
<text x="113.3" y="126.9">21</text>
<text x="113.3" y="129.5">22</text>
<text x="113.3" y="132">23</text>
<text x="273.4" y="129.5">12</text>
<text x="290.3" y="129.5">9</text>
<text x="10.4" y="135.8">C</text>
<text x="113.3" y="134.5">24</text>
<text x="113.3" y="137.1">25</text>
<text x="128.4" y="134.5">1</text>
<text x="128.4" y="137.1">2</text>
<text x="582.4" y="135.8">C</text>
<text x="113.3" y="139.6">26</text>
<text x="113.3" y="142.2">27</text>
<text x="113.3" y="144.7">28</text>
<text x="113.3" y="147.2">29</text>
<text x="113.3" y="149.8">30</text>
<text x="213.1" y="148" transform="rotate(-90 213.1 148)">8</text>
<text x="113.3" y="152.3">31</text>
<text x="113.3" y="154.9">32</text>
<text x="198.9" y="151">1</text>
<text x="226.4" y="151">18</text>
<text x="226.4" y="153.6">22</text>
<text x="113.3" y="157.4">33</text>
<text x="113.3" y="159.9">34</text>
<text x="198.9" y="161.2">2</text>
<text x="198.9" y="156.1">3</text>
<text x="226.4" y="156.1">17</text>
<text x="226.4" y="161.2">19</text>
<text x="226.4" y="158.7">21</text>
<text x="70.2" y="165">36</text>
<text x="70.2" y="167.6">37</text>
<text x="113.3" y="162.5">35</text>
<text x="113.3" y="165">39</text>
<text x="113.3" y="167.6">40</text>
<text x="198.9" y="166.3">9</text>
<text x="226.4" y="163.7">20</text>
<text x="226.8" y="166.3">6</text>
<text x="70.2" y="170.1">38</text>
<text x="113.3" y="170.1">41</text>
<text x="113.8" y="172.6">5</text>
<text x="198.4" y="168.8">10</text>
<text x="198.4" y="171.4">11</text>
<text x="198.4" y="173.9">12</text>
<text x="226.4" y="173.9">16</text>
<text x="226.8" y="171.4">5</text>
<text x="226.8" y="168.8">7</text>
<text x="306.2" y="173.9">1</text>
<text x="113.8" y="175.2">6</text>
<text x="113.8" y="177.7">7</text>
<text x="198.4" y="176.4">13</text>
<text x="198.4" y="179">14</text>
<text x="226.8" y="176.4">4</text>
<text x="306.2" y="176.4">2</text>
<text x="306.2" y="179">3</text>
<text x="10.4" y="185.8">D</text>
<text x="113.3" y="185.3">10</text>
<text x="113.8" y="180.3">8</text>
<text x="113.8" y="182.8">9</text>
<text x="213.1" y="184" transform="rotate(-90 213.1 184)">15</text>
<text x="306.2" y="181.5">4</text>
<text x="582.4" y="185.8">D</text>
<text x="113.3" y="187.9">11</text>
<text x="92.5" y="192.4" transform="rotate(-90 92.5 192.4)">0</text>
<text x="10.4" y="235.8">E</text>
<text x="582.4" y="235.8">E</text>
<text x="10.5" y="285.8">F</text>
<text x="582.5" y="285.8">F</text>
<text x="10.3" y="335.8">G</text>
<text x="582.3" y="335.8">G</text>
<text x="10.4" y="385.8">H</text>
<text x="582.4" y="385.8">H</text>
<text x="35" y="409.8">1</text>
<text x="85" y="409.8">2</text>
<text x="135" y="409.8">3</text>
<text x="185" y="409.8">4</text>
<text x="235" y="409.8">5</text>
<text x="285" y="409.8">6</text>
<text x="335" y="409.8">7</text>
<text x="385" y="409.8">8</text>
<text x="435" y="409.8">9</text>
<text x="485" y="409.8">10</text>
<text x="535" y="409.8">11</text>
</g>
<g font-size="1.8" fill="#008484">
<text x="132.4" y="28.7">22uH</text>
<text x="133.6" y="26.4">L2</text>
<text x="204.5" y="26.9">+BATT</text>
<text x="210.5" y="29">JP1</text>
<text x="30.4" y="35.4">Motor In</text>
<text x="32.9" y="33.1">J1</text>
<text x="46.7" y="35.1">D1</text>
<text x="54.3" y="35.1">D3</text>
<text x="61.9" y="35.1">D5</text>
<text x="68.8" y="33.9">F1</text>
<text x="112.5" y="34">R2</text>
<text x="160.5" y="31.3">SW</text>
<text x="170.8" y="31.6" transform="rotate(-90 170.8 31.6)">VIN</text>
<text x="181.3" y="31.3">BAT</text>
<text x="210.5" y="34.1">JP2</text>
<text x="221.4" y="34">GND</text>
<text x="238.5" y="31.5">J4</text>
<text x="238.6" y="33.8">Battery</text>
<text x="78.4" y="41.6">D7</text>
<text x="89.5" y="41.6">C7</text>
<text x="100.9" y="41.6">C8</text>
<text x="112.6" y="36.3">4M7</text>
<text x="125.1" y="41">VBUS</text>
<text x="145.7" y="40.2">R12</text>
<text x="160.5" y="41.4">REG_D1</text>
<text x="160.5" y="36.4">MPPT</text>
<text x="175.9" y="37.2" transform="rotate(-90 175.9 37.2)">BACK_UP</text>
<text x="176.4" y="38.9">REG_OUT</text>
<text x="177.7" y="36.4">REG_FB</text>
<text x="197.5" y="39.1">C11</text>
<text x="197.7" y="41.4">100nF</text>
<text x="210.2" y="39.1">C13</text>
<text x="210.3" y="41.4">10uF</text>
<text x="221" y="36.8">+3.3V</text>
<text x="78.5" y="43.9">2V7</text>
<text x="89.6" y="43.9">10uF</text>
<text x="101" y="43.9">10uF</text>
<text x="112.5" y="45.4">R3</text>
<text x="112.6" y="47.7">18M</text>
<text x="126.1" y="46.7">GND</text>
<text x="135.5" y="45.3">10K</text>
<text x="135.5" y="42.8">10K</text>
<text x="135.7" y="47.8">56k</text>
<text x="145.7" y="42.8">R13</text>
<text x="145.7" y="45.3">R14</text>
<text x="160.5" y="46.5">VID</text>
<text x="160.5" y="44">REG_D0</text>
<text x="181.5" y="44">LLD</text>
<text x="46.7" y="49.1">D2</text>
<text x="54.3" y="49.1">D4</text>
<text x="61.9" y="49.1">D6</text>
<text x="135.5" y="50.4">10K</text>
<text x="145.7" y="52.9">R29</text>
<text x="160.5" y="49.1">DIS_SW</text>
<text x="178.3" y="49.1">PGOOD</text>
<text x="198.6" y="49.8">VBUS</text>
<text x="205.2" y="48.4">GND</text>
<text x="210.5" y="51.8">JP3</text>
<text x="251.8" y="50.8">TPS62200DBV</text>
<text x="256.7" y="48.5">U4</text>
<text x="272.1" y="51.6">10uH</text>
<text x="273.3" y="49.2">L3</text>
<text x="316.2" y="49.8">+3.3VP</text>
<text x="352" y="53">H1</text>
<text x="108.7" y="57.3">GND</text>
<text x="136" y="55.5">0R</text>
<text x="136.4" y="59.3">10nF</text>
<text x="143.7" y="59.3">C9</text>
<text x="160.5" y="54.1">MINOP</text>
<text x="160.5" y="56.7">CBP</text>
<text x="181.4" y="54.1">SYS</text>
<text x="196.2" y="56.8">C10</text>
<text x="196.4" y="59.1">100nF</text>
<text x="208.9" y="56.8">C12</text>
<text x="209" y="59.1">10uF</text>
<text x="220.4" y="56.8">C14</text>
<text x="220.4" y="59.1">10uF</text>
<text x="233.1" y="56.8">C15</text>
<text x="233.2" y="59.1">100nF</text>
<text x="253" y="54.1">VI</text>
<text x="253" y="59.2">EN</text>
<text x="259.8" y="54.1">SW</text>
<text x="260.3" y="59.2">FB</text>
<text x="285.3" y="56.8">R27</text>
<text x="285.4" y="59.1">680k</text>
<text x="297.8" y="56.8">C18</text>
<text x="297.9" y="59.1">10pF</text>
<text x="352" y="55.3">M3</text>
<text x="352" y="59.4">H2</text>
<text x="128.3" y="65.6">6.65M</text>
<text x="144.9" y="65.6">3.32M</text>
<text x="160.5" y="61.8">REF</text>
<text x="258.4" y="60.9" transform="rotate(-90 258.4 60.9)">GND</text>
<text x="285.3" y="64.5">R28</text>
<text x="297.8" y="64.5">C19</text>
<text x="309.3" y="60.6">C22</text>
<text x="309.3" y="63">10uF</text>
<text x="322" y="60.6">C25</text>
<text x="322.1" y="63">100nF</text>
<text x="352" y="61.7">M3</text>
<text x="119.5" y="66.8">7.15M</text>
<text x="119.5" y="69.3">R4</text>
<text x="128.3" y="70.7">6.49M</text>
<text x="134.3" y="72">R10</text>
<text x="134.8" y="66.9">R9</text>
<text x="138.5" y="72">3.57M</text>
<text x="141.1" y="69.4">0R</text>
<text x="153.3" y="68.2">R16</text>
<text x="153.3" y="70.7">R17</text>
<text x="160.5" y="66.8">SETSD</text>
<text x="160.5" y="69.4">SETBK</text>
<text x="160.5" y="71.9">TERM</text>
<text x="228" y="66.2">GND</text>
<text x="256" y="68.7">GND</text>
<text x="285.4" y="66.8">120k</text>
<text x="298" y="66.8">150pF</text>
<text x="134.3" y="77.1">R11</text>
<text x="138.5" y="77.1">3.32M</text>
<text x="153.3" y="75.8">R19</text>
<text x="153.3" y="73.2">R18</text>
<text x="160.5" y="74.5">SETPG</text>
<text x="160.5" y="77">SETHYST</text>
<text x="316.9" y="73.8">GND</text>
<text x="128.7" y="78.3">332K</text>
<text x="170.8" y="78.4" transform="rotate(-90 170.8 78.4)">PGND</text>
<text x="173.4" y="78.4" transform="rotate(-90 173.4 78.4)">AGND</text>
<text x="179" y="82.1">ADP5091</text>
<text x="170.9" y="86.5">GND</text>
<text x="179.2" y="84.7">U2</text>
<text x="99.3" y="106.4">L1</text>
<text x="90.8" y="108.8">+3.3V</text>
<text x="99.5" y="108.7">22uH</text>
<text x="132.2" y="113.8">R5</text>
<text x="165.6" y="113.2">SWD</text>
<text x="166.7" y="110.9">J2</text>
<text x="278" y="110.7">QMC5883L</text>
<text x="281.5" y="108.4">U5</text>
<text x="307.9" y="110.8">+3.3V</text>
<text x="32.3" y="117.7">C1</text>
<text x="32.4" y="120">1uF</text>
<text x="42.5" y="117.8">C2</text>
<text x="55.2" y="117.8">C4</text>
<text x="65.4" y="117.8">C5</text>
<text x="80.6" y="119.7" transform="rotate(-90 80.6 119.7)">DEC1</text>
<text x="83.2" y="119.7" transform="rotate(-90 83.2 119.7)">DEC2</text>
<text x="85.7" y="119.7" transform="rotate(-90 85.7 119.7)">DEC3</text>
<text x="88.3" y="119.7" transform="rotate(-90 88.3 119.7)">DEC4</text>
<text x="93.3" y="118.7" transform="rotate(-90 93.3 118.7)">VCC</text>
<text x="98.4" y="118.8" transform="rotate(-90 98.4 118.8)">DCC</text>
<text x="103.4" y="117.6">AIN0/P0.02</text>
<text x="131.5" y="116.3">680k</text>
<text x="132.2" y="118.8">R6</text>
<text x="140.5" y="120">GND</text>
<text x="140.5" y="115.5">+BATT</text>
<text x="152.8" y="115.9">+3.3V</text>
<text x="235.3" y="117.2">+3.3V</text>
<text x="247.1" y="118.8">120k</text>
<text x="258.1" y="116.3">R25</text>
<text x="276.6" y="115.1">DRDY</text>
<text x="276.6" y="117.6">SDA</text>
<text x="284.8" y="115.1">VDD</text>
<text x="42.7" y="120.1">100pF</text>
<text x="55.1" y="120.1">NC</text>
<text x="65.6" y="120.1">100nF</text>
<text x="103.4" y="120.2">AIN1/P0.03</text>
<text x="103.4" y="122.7">AIN2/P0.04</text>
<text x="103.4" y="125.3">AIN3/P0.05</text>
<text x="131.5" y="121.4">680k</text>
<text x="247.1" y="121.4">120k</text>
<text x="267.4" y="125.4">C16</text>
<text x="276.6" y="120.2">SCL</text>
<text x="276.6" y="122.7">SETP</text>
<text x="286.3" y="122.7">C1</text>
<text x="301.7" y="125.4">C21</text>
<text x="313.1" y="125.4">C23</text>
<text x="60.4" y="127.2">GND</text>
<text x="107.9" y="127.8">P0.06</text>
<text x="107.9" y="130.3">P0.07</text>
<text x="267.5" y="127.7">220nF</text>
<text x="276.6" y="130.3">SETC</text>
<text x="284.6" y="130.3">GND</text>
<text x="301.8" y="127.7">4.7uF</text>
<text x="313.3" y="127.7">100nF</text>
<text x="60.3" y="132.4">+3.3V</text>
<text x="102.8" y="135.4">NFC1/P0.09</text>
<text x="102.8" y="138">NFC2/P0.10</text>
<text x="107.9" y="132.9">P0.08</text>
<text x="134.1" y="138">NFC_ANT</text>
<text x="134.3" y="135.7">J3</text>
<text x="156.9" y="133.5">GND</text>
<text x="308.1" y="134.8">GND</text>
<text x="53.9" y="143.2">C3</text>
<text x="65.4" y="143.2">C6</text>
<text x="107.9" y="140.5">P0.11</text>
<text x="107.9" y="143">P0.12</text>
<text x="210.8" y="142.5">+3.3VP</text>
<text x="54.1" y="145.5">10uF</text>
<text x="65.6" y="145.5">100nF</text>
<text x="107.9" y="145.6">P0.13</text>
<text x="107.9" y="148.1">P0.14</text>
<text x="307.3" y="147.6">+3.3VP</text>
<text x="107.9" y="150.7">P0.15</text>
<text x="107.9" y="153.2">P0.16</text>
<text x="107.9" y="155.7">P0.17</text>
<text x="135.2" y="151.4">+3.3V</text>
<text x="152.8" y="151.5">+3.3VP</text>
<text x="171.1" y="153.3">10K</text>
<text x="181.3" y="150.7">R20</text>
<text x="181.3" y="155.8">R21</text>
<text x="201.2" y="151.9">RST</text>
<text x="214" y="153" transform="rotate(-90 214 153)">VCC</text>
<text x="216.1" y="154.5">GPIO1/TXD</text>
<text x="220.1" y="151.9">GPIO0</text>
<text x="244.8" y="153.3">10K</text>
<text x="254.9" y="150.7">R22</text>
<text x="254.9" y="155.8">R23</text>
<text x="264.2" y="152.4">+3.3VP</text>
<text x="60.4" y="156.4">GND</text>
<text x="103.2" y="158.3">SWO/P0.18</text>
<text x="107.9" y="160.8">P0.19</text>
<text x="131" y="159.6">R7</text>
<text x="139.1" y="158.2">D8</text>
<text x="148" y="158.2">D9</text>
<text x="171.1" y="158.3">10K</text>
<text x="201.2" y="157">EN</text>
<text x="215.9" y="159.6">GPIO3/RXD</text>
<text x="220.1" y="157">GPIO2</text>
<text x="244.8" y="158.3">10K</text>
<text x="289" y="158.4">C17</text>
<text x="289" y="160.7">10uF</text>
<text x="300.4" y="158.4">C20</text>
<text x="300.4" y="160.7">10uF</text>
<text x="313.1" y="158.4">C24</text>
<text x="313.3" y="160.7">100nF</text>
<text x="29.6" y="165.4">+3.3V</text>
<text x="40.3" y="167.2">10K</text>
<text x="51" y="164.7">R1</text>
<text x="72.9" y="165.9">P0.21/RESET</text>
<text x="107.9" y="163.4">P0.20</text>
<text x="107.9" y="165.9">P0.22</text>
<text x="120.1" y="164.7">2.2K</text>
<text x="120.1" y="162.1">2.2K</text>
<text x="131" y="162.1">R8</text>
<text x="201.2" y="162.1">ADC</text>
<text x="201.2" y="167.2">CS0</text>
<text x="219.2" y="167.2">GPIO12</text>
<text x="220.1" y="162.1">GPIO4</text>
<text x="220.1" y="164.6">GPIO5</text>
<text x="249.6" y="163.6">SW5</text>
<text x="72.9" y="168.4">SWDCLK</text>
<text x="72.9" y="171">SWDIO</text>
<text x="107.9" y="168.4">P0.23</text>
<text x="107.9" y="171">P0.24</text>
<text x="107.9" y="173.5">P0.25</text>
<text x="190.6" y="171">SW4</text>
<text x="201.2" y="169.7">MISO</text>
<text x="201.2" y="172.3">GPIO9</text>
<text x="219.2" y="172.3">GPIO14</text>
<text x="219.2" y="169.7">GPIO13</text>
<text x="253.6" y="173.6">R24</text>
<text x="308.1" y="171.6">GND</text>
<text x="54.7" y="179.9">SW1</text>
<text x="107.9" y="176.1">P0.26</text>
<text x="107.9" y="178.6">P0.27</text>
<text x="138.5" y="176.1">SW2</text>
<text x="149.9" y="176.1">SW3</text>
<text x="201.2" y="174.8">GPIO10</text>
<text x="201.2" y="177.3">MOSI</text>
<text x="201.2" y="179.9">SCLK</text>
<text x="219.2" y="174.8">GPIO15</text>
<text x="219.2" y="177.3">GPIO16</text>
<text x="243.5" y="176.1">10K</text>
<text x="295.5" y="174.7">+3.3VP</text>
<text x="312.1" y="177.6">J5</text>
<text x="312.5" y="179.9">Conn_01x04</text>
<text x="103.4" y="181.1">AIN4/P0.28</text>
<text x="103.4" y="183.7">AIN5/P0.29</text>
<text x="144.2" y="185.6">GND</text>
<text x="200.8" y="183.7">U3</text>
<text x="214" y="181.3" transform="rotate(-90 214 181.3)">GND</text>
<text x="218.7" y="183.7">ESP-12F</text>
<text x="297.6" y="180.1">GND</text>
<text x="93.3" y="190.2" transform="rotate(-90 93.3 190.2)">GND</text>
<text x="103.4" y="186.2">AIN6/P0.30</text>
<text x="103.4" y="188.8">AIN7/P0.31</text>
<text x="211.5" y="189.4">GND</text>
<text x="96.7" y="196.4">U1</text>
<text x="98.1" y="193.9">E73-2G4M04S-52832</text>
<text x="90.9" y="198.3">GND</text>
</g>
<g font-size="1.8">
<text x="145.7" y="47.8">R15 DIS_SW 22</text>
<text x="241.3" y="58.3">ESP_EN</text>
<text x="177.8" y="118">SWCLK</text>
<text x="177.8" y="115.5">SWDIO</text>
<text x="264.2" y="116.8">SDA</text>
<text x="264.2" y="114.2">DRDY</text>
<text x="264.2" y="119.3">SCL</text>
<text x="119.4" y="124.4">ESP_EN</text>
<text x="177.8" y="120.6">SWO</text>
<text x="177.8" y="125.6">nRST</text>
<text x="119.4" y="132">NRF_RX</text>
<text x="119.4" y="126.9">NRF_TX</text>
<text x="232.4" y="153.6">ESP_TX</text>
<text x="232.4" y="151">ESP_IO0</text>
<text x="119.4" y="157.4">SWO</text>
<text x="232.4" y="158.7">ESP_RX</text>
<text x="232.4" y="156.1">ESP_IO2</text>
<text x="59.7" y="165">nRST</text>
<text x="59.7" y="167.6">SWCLK</text>
<text x="59.7" y="170.1">SWDIO</text>
<text x="119.4" y="172.6">DRDY</text>
<text x="232.4" y="173.9">NRF_RX</text>
<text x="232.4" y="168.8">NRF_TX</text>
<text x="119.4" y="175.2">SDA</text>
<text x="119.4" y="177.7">SCL</text>
<text x="287" y="176.4">ESP_RX</text>
<text x="287" y="181.5">ESP_TX</text>
</g>
</svg>
